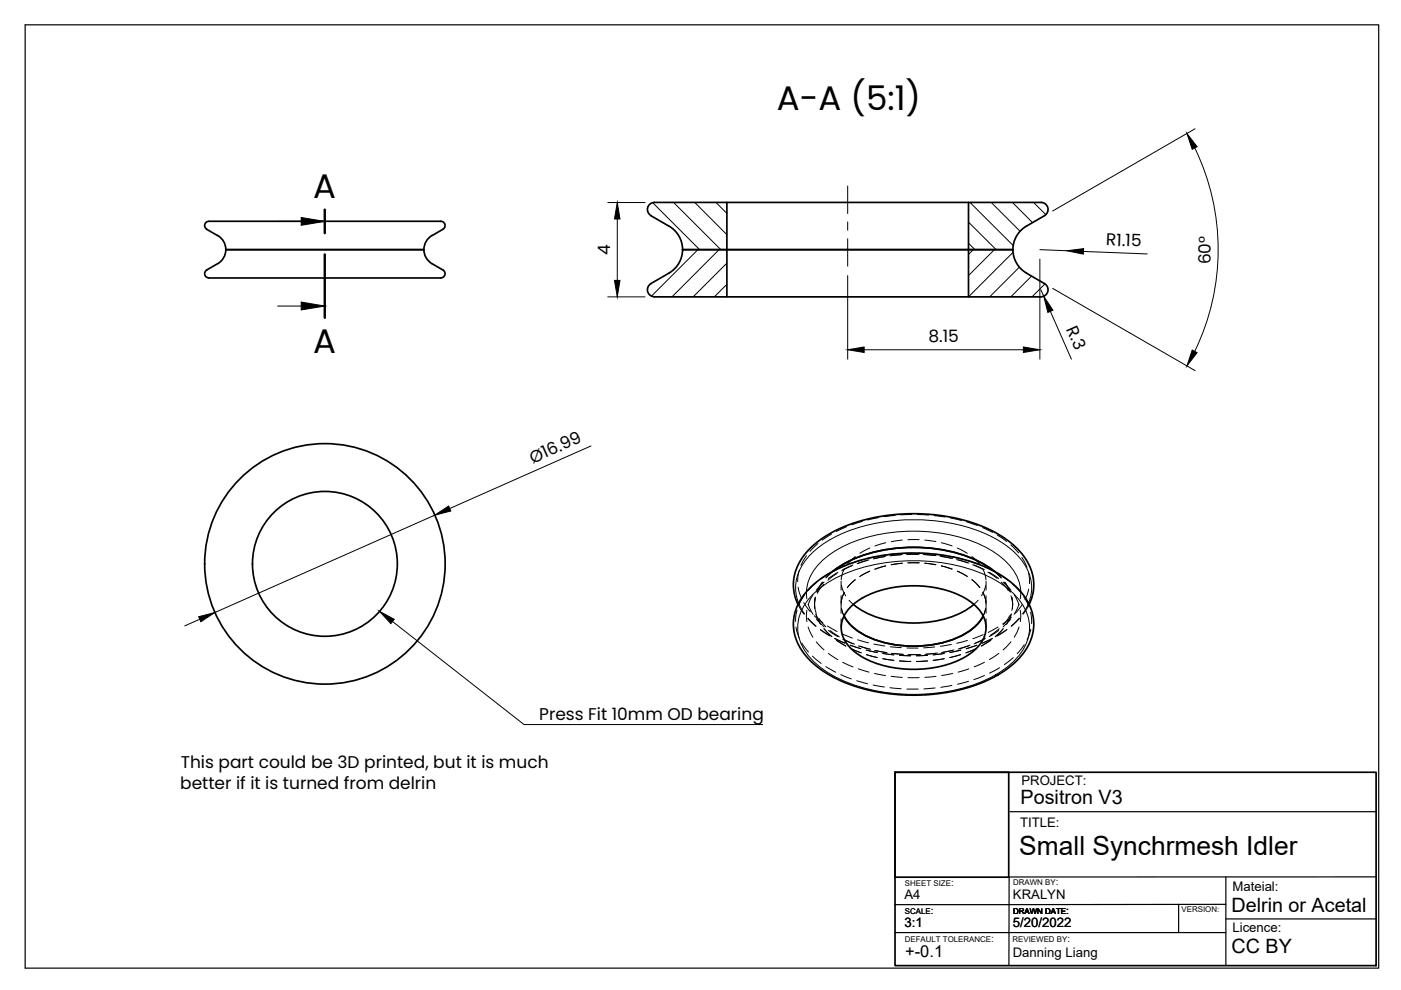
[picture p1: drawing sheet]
<svg xmlns="http://www.w3.org/2000/svg" width="297mm" height="210mm" viewBox="0 0 297 210" stroke-linecap="round" stroke-linejoin="round" font-family="sans-serif">
<!-- layer: Visible -->
<g fill="none" stroke="#000" stroke-width=".36">
<path d="M44.3 46.9h48.1a1.71 1.71 0 0 1 1.9 .7 .94 .94 0 0 1-.4 1 6.6 6.6 0 0 0-3.6 2.6 3.5 3.5 0 0 0 1.3 4.7l2.3 1.3a.95 .95 0 0 1 .3 1.3 .95 .95 0 0 1-1.1 .4h-48.8M44.3 46.9a.9 .9 0 0 0-.9 .7 .9 .9 0 0 0 .4 1l2.3 1.3M46.1 55.9l-2.3 1.3a.9 .9 0 0 0-.4 1.1 .9 .9 0 0 0 .9 .6M46.1 49.9a3.5 3.5 0 0 1 0 6M47.9 52.9h42M138 45.7l3.8 2.2a5.7 5.7 0 0 1 0 10l-3.8 2.2M138 45.7a1.49 1.49 0 0 1-.7-1.7 1.49 1.49 0 0 1 1.4-1.1h15.4v10h-9.4h9.4v10M154.1 52.9h51.2M154.1 42.9h51.2M205.3 52.9v10h15.4a1.51 1.51 0 0 0 1.5-1.1 1.51 1.51 0 0 0-.7-1.7M221.4 45.7l-3.8 2.2a5.7 5.7 0 0 0 0 10l3.8 2.2M221.5 45.7a1.49 1.49 0 0 0 .7-1.7 1.49 1.49 0 0 0-1.5-1.1h-15.4v10h9.4h-9.4"/>
<path d="M138 60.1a1.49 1.49 0 0 0-.7 1.7 1.49 1.49 0 0 0 1.5 1.1h66.5M169.2 128.2l-.7-1.8-.3-2 .1-1.7 .4-1.6 .7-1.7 .9-1.4 1.1-1.4 1.5-1.4 1.6-1.2 2.2-1.3 2.4-1.1 2.8-1 2.6-.7 3.1-.6 5.4-.4 4.1 .1 2.7 .3 5.1 1.1 3.3 1.1 2 1 2.2 1.2 1.6 1.2 1.3 1 1.4 1.5 1.3 2 .7 1.7 .4 1.9 .1 1.7-.4 1.9-.6 1.6M171.7 124.7l2.3-2 3.2-1.9 4.1-1.7 3.6-.9 3.9-.7 4.6-.2 4.6 .2 4.2 .6 3.9 1 3.6 1.5 3.3 1.9 2.4 1.9 1.7 2 1.4 2.5 .6 2.5v2.5l-.6 1.9-.6 1.2-1 1.6-1.5 1.7-3.2 2.4-4.3 2.2-2.9 1-2.5 .6-5.4 .8h-5.9l-5.7-.7-3.1-.7-2.4-.9-2.3-.9-2.1-1.1-1.6-1.1-1.7-1.3-1.1-1.1-1.4-1.9-.9-1.8-.6-1.9-.1-1.2 .1-1.9 .6-1.9 .7-1.5 .9-1.4zM176.6 121.1a27.8 27.8 0 0 1 17.1-5.1 28.4 28.4 0 0 1 17.1 5.1M179 130.6a12.1 12.1 0 0 0 7.4 5.3 24.4 24.4 0 0 0 18.2-1.5 9.8 9.8 0 0 0 3.9-3.8M180.6 128.4a20.3 20.3 0 0 1 13.9-4.2 19.7 19.7 0 0 1 12.3 4.2 5.9 5.9 0 0 1 0 9.3 20.3 20.3 0 0 1-13.9 4.2 19.7 19.7 0 0 1-12.3-4.2 5.9 5.9 0 0 1 0-9.3zM180.9 128.1a20.5 20.5 0 0 0 14.1 4 19.7 19.7 0 0 0 11.5-4"/>
<circle cx="68.9" cy="119.6" r="15.4"/>
<circle cx="68.9" cy="119.6" r="25.5"/>
</g>
<!-- layer: Hidden Narrow -->
<g fill="none" stroke="#000" stroke-width=".21">
<path d="M171 117.8l-1.2 2.1M173.4 115.2l-1.7 1.7M176.3 113.2l-2 1.3M179.2 119.9l-2.2 1M179.5 111.7l-2.2 1M180.8 119.8l-2.1 1M182.6 118.8l-2.3 .7M182.8 110.5l-2.2 .8M184.2 118.7l-2.3 .7M186.1 118l-2.3 .4M186.3 109.7l-2.3 .6M187.7 118l-2.3 .4"/>
<path d="M189.7 117.4l-2.4 .3M189.8 109.3l-2.4 .3M191.3 117.6l-2.4 .2M192.5 117.5h2.4M193.3 117.3l-2.4 .1M193.3 109.1l-2.3 .1M194.5 109.1l2.3 .1M194.5 117.3l2.4 .1M196.1 117.6l2.3 .2M198 109.3l2.4 .3M198.1 117.5l2.4 .3M199.6 118l2.4 .4"/>
<path d="M201.5 109.8l2.3 .6M201.7 118l2.3 .5M203.1 118.7l2.3 .7M205 110.7l2.2 .7M205.2 118.9l2.3 .7M206.5 119.8l2.2 1M208.3 111.9l2.1 1M211.5 113.5l1.9 1.3M214.3 115.5l1.7 1.7M216.7 118.2l1 2.1M168.8 133l.6 2.3M169 129.4l-.3 2.4"/>
<path d="M169.2 124.5l.7 2.3M169.3 127.9l1.3 2.2M169.4 121l-.3 2.3M170 136.3l1.4 2M170.4 127.8l1.4 1.9M170.6 126.2l-1.2 2.1M171 125.5l.1 1.5M171.1 129.4v2.4M171.3 131.1l1.7 1.7M171.3 132.9l1.1 2.2M171.4 128.1l1 2.2M172.3 139.1l1.8 1.6"/>
<path d="M172.4 126.1l-1.1 2.1M172.6 130.5l1.9 1.6M173 123.5l-1.7 1.7M173.1 136.1l1.6 1.7M173.1 131.2l1.6 1.7M173.9 133.5l2 1.3M174.7 123.4l-1.6 1.7M175.4 132.7l2.1 1.2M175.6 138.5l2 1.4M175.7 133.7l2 1.3M176 121.5l-2 1.3M177 135.4l2.2 .9"/>
<path d="M177.6 121.3l-2 1.4M178.5 134.4l2.2 .9M178.7 135.5l2.2 1M180.3 136.8l2.2 .7M181.8 135.7l2.3 .6M182 136.9l2.3 .7M183.7 137.8l2.3 .5M185.3 136.6l2.3 .4M185.4 137.9l2.4 .5M187.2 138.5l2.3 .3M188.8 137.1l2.3 .2M189 138.5l2.3 .2"/>
<path d="M190.7 138.9l2.4 .1M192.3 137.4h2.3M192.5 138.8h2.4M196.7 138.9l-2.4 .1M198.2 137.2l-2.4 .2M198.5 138.5l-2.4 .2M200.2 138.5l-2.4 .3M201.7 136.6l-2.3 .4M202 137.9l-2.4 .5M203.7 137.8l-2.3 .5M205.1 135.8l-2.3 .6M205.4 136.9l-2.3 .7"/>
<path d="M207.1 136.8l-2.2 .7M208.4 134.6l-2.2 .8M208.6 120.1l2.1 1M208.7 135.5l-2.2 1M209.8 121.3l2 1.4M210.4 135.4l-2.2 .9M211.6 133l-2.1 1.1M211.7 133.7l-2 1.3M211.8 138.5l-2 1.3M211.8 121.7l2 1.4M212.7 123.4l1.6 1.7M213.4 133.5l-1.9 1.3"/>
<path d="M214.3 131.2l-1.6 1.7M214.3 136.1l-1.6 1.7M214.4 130.8l-1.8 1.5M214.7 123.8l1.7 1.8M214.8 139.4l-1.9 1.5M215 126.1l1 2.1M216 128.1l-1 2.2M216 132.9l-1 2.2M216.1 131.1l-1.7 1.7M216.3 129.4v2.4M216.4 125.5l-.1 1.5M216.7 128.2l-1.4 1.8"/>
<path d="M217.1 126.5l1.1 2.2M217.2 136.7l-1.5 1.9M218.1 121.4l.2 2.4M218.1 127.9l-1.3 2.2M218.1 124.9l-.8 2.2M218.5 129.8l.2 2.4M218.5 133.4l-.7 2.3M175.1 141.3l2.1 1.2M178.3 143l2.2 .9M178.7 140.4l2.1 1M181.6 144.3l2.3 .7M182 141.8l2.3 .7"/>
<path d="M185.1 145.2l2.4 .5M185.4 142.8l2.3 .4M188.7 145.8l2.4 .2M188.9 143.4l2.4 .2M192.3 146.1h2.4M192.5 143.7h2.4M198.3 145.9l-2.4 .2M198.5 143.4l-2.4 .2M201.8 145.3l-2.3 .4M202 142.8l-2.4 .4M205.3 144.5l-2.3 .6M205.4 141.8l-2.3 .7"/>
<path d="M208.7 140.4l-2.2 1M208.7 143.2l-2.2 .9M211.9 141.6l-2.1 1.1"/>
</g>
<!-- layer: Hidden -->
<g fill="none" stroke="#000" stroke-width=".21">
<path d="M180.6 120l-2.1 1M181.3 118l-1.7 1.7M184 118.8l-2.3 .7M184.4 116.2l-2.1 1.1M187.5 118l-2.4 .5M187.8 120l-2.3 .7M187.8 115.1l-2.3 .7M191 117.6l-2.3 .2M191.3 119.4l-2.3 .3M191.3 114.5l-2.3 .3M192.5 119.3h2.4M194.6 117.5l-2.4 .1"/>
<path d="M194.9 114.4h-2.4M195.8 117.6l2.3 .2M196.1 119.4l2.3 .3M196.1 114.5l2.3 .3M199.3 117.9l2.4 .5M199.6 120l2.3 .7M199.6 115.1l2.3 .7M202.8 118.6l2.3 .7M203 116.2l2.1 1.1M206.1 118l1.6 1.7M206.2 119.7l2.2 1M169.2 128.2l1.3 2.1"/>
<path d="M171.2 131.2l1.8 1.6M172.9 126.6l-.2 2.4M172.9 126.9l-.2 1.6 .4 1.5M173 130.2l1 2.1M173.6 131.1l1.5 1.8M173.9 133.5l2 1.3M174.4 123.4l-1.2 2.1M174.7 123.9l-1.4 1.9M174.7 133.3l1.7 1.7M176 133.7l1.9 1.3M176.6 121.1l-1.5 1.4M177 135.4l2.1 1"/>
<path d="M177.3 135.7l2 1.3M177.4 121.6l-1.9 1.4M178.3 123.2v1.9M178.3 126.3v3.7M178.3 131.2v1.9M178.4 129l.5 1.6M178.4 124.1l.3 1.1 .6 1.1M179 135.6l2.2 1M179 125.6l-.5 1.1-.1 1.2M179 120.7l-.5 1.3-.1 1M180 127.3l.9 .9M180.2 136.8l2.3 .7"/>
<path d="M180.4 137.5l2.2 .9M181.3 122.9l-1.7 1.7M182.3 137l2.3 .7M183.7 137.9l2.3 .5M183.7 138.8l2.3 .6M184.4 121.1l-2.1 1.1M185.7 138l2.4 .4M187.2 138.5l2.3 .3M187.2 139.7l2.3 .3M189.3 138.5l2.3 .2M190.7 139h2.4M195.2 138.8h-2.4"/>
<path d="M196.7 139h-2.4M198.8 138.5l-2.4 .2M200.2 139.7l-2.4 .3M200.2 138.5l-2.4 .3M202.2 137.8l-2.3 .5M203 121.1l2.1 1.1M203.7 138.8l-2.3 .6M203.7 137.9l-2.3 .5M205.7 136.8l-2.3 .7M206.1 122.9l1.6 1.7M207 137.5l-2.2 .9M207.1 136.8l-2.2 .8"/>
<path d="M207.4 127.3l-.9 .9M208.4 125.6l.5 1.1 .1 1.1M208.4 120.7l.5 1.3 .1 1M208.9 135.3l-2.1 1M209 129l-.6 1.6M209 124.1l-.3 1.1-.6 1.1M209.1 123.2v1.9M209.1 126.3v3.7M209.1 131.2v1.9M209.4 121.3l2 1.3M210.1 135.7l-2 1.3M210.4 135.4l-2.2 1"/>
<path d="M210.8 121.1l1.5 1.4M211.9 133.3l-1.9 1.4M212.3 123.4l1.5 1.9M212.7 133.3l-1.7 1.7M213 123.4l1.2 2.1M213.5 133.5l-2.1 1.3M214.1 130.5l-1.4 2M214.3 126.3l.4 1.6-.2 1.5M214.4 130.2l-1 2.1M214.5 126.7l.2 2.3M216.2 131.1l-1.8 1.7M218.2 128.2l-1.3 2"/>
<path d="M190.7 140.1l2.4 .1M196.7 140.1l-2.4 .1"/>
</g>
<!-- layer: Visible Narrow -->
<path d="M169.3 127.9a9.2 9.2 0 0 1 2.3-10.1 26.4 26.4 0 0 1 14.4-6.9 39.6 39.6 0 0 1 25 3.3 14.5 14.5 0 0 1 7.4 7.9 8.5 8.5 0 0 1-.3 5.8M171 125.5a11.2 11.2 0 0 1 6.1-8.7 35 35 0 0 1 24.9-3.3 22.9 22.9 0 0 1 11.9 6.1 9.3 9.3 0 0 1 2.5 5.9M172.1 126.3a26.3 26.3 0 0 1 14.7-6.9 38.5 38.5 0 0 1 24.3 3.6 13.8 13.8 0 0 1 7 8.1 9.9 9.9 0 0 1-4 9.9 31.5 31.5 0 0 1-19.4 6.2 35 35 0 0 1-20-5.1 11.9 11.9 0 0 1-5.6-8.4 9.7 9.7 0 0 1 3-7.4z" fill="none" stroke="#000" stroke-width=".21"/>
<!-- layer: Border -->
<path d="M5.3 5.3h287v200h-287z" fill="none" stroke="#000" stroke-width=".25"/>
<!-- layer: TitleBlock -->
<path d="M189.8 163.7h102v41h-102zM189.8 163.7h24.1v22.3h-24.1z" fill="none" stroke="#000" stroke-width=".36"/>
<path d="M214.1 172.1h77.7M189.8 197.7h70.1M249.9 191.7v6M259.9 194.8h31.9M259.9 185.9v18.8M259.9 191.7l-70.1 .1M291.8 185.9h-77.8l-.1 18.8" fill="none" stroke="#000" stroke-width=".25"/>
<!-- layer: Dimensions -->
<g fill="none" stroke="#000" stroke-width=".21">
<path d="M253.3 31.4a49.3 49.3 0 0 1 0 43.1M253.4 27.3l-30.2 17.4M128.9 42.9h7.9M130.9 46.4v13.1M179.7 58.4v17.8M220.5 54.9v21.3M220.5 52.9l5.7 .3M229.7 53.3l13.5 .5M128.9 62.9h7.9M183.2 74.2h33.8M220.7 61.4l.6 1.4M222.7 66l4.5 10.2"/>
<path d="M223.2 61.1l30.2 17.5M125.3 94.5l-29.9 13.3M92.2 109.2l-46.6 20.7M42.4 131.3l-3.2 1.4"/>
</g>
<path d="M251.7 28.3l2.1 2.8-1 .6zM130.3 59.5h1.1l-.5 3.4zM130.9 42.9l.5 3.5h-1.1zM226.2 53.2l3.5-.5v1.2zM179.7 74.2l3.5-.6v1.1zM217 73.6l3.5 .6-3.5 .5zM221.3 62.8l1.9 3-1 .4zM252.8 74.2l1 .6-2.1 2.8zM92.2 109.2l2.9-1.9 .5 1zM42.1 130.8l3.5-.9-3 1.9z" fill="#000" stroke="#000" stroke-width=".21"/>
<!-- layer: Annotations -->
<path d="M63.9 46.1l5 .8-5 .9zM63.9 64l5 .9-5 .8zM80.5 129.6l3.1 1.7-.7 .9z" fill="#000" stroke="#000" stroke-width=".21"/>
<path d="M58.9 46.9h5M58.9 64.9h5M83.2 131.8l27.9 21.8h50.6" fill="none" stroke="#000" stroke-width=".21"/>
<!-- layer: Hatching -->
<g fill="none" stroke="#000" stroke-width=".21">
<path d="M138.4 43l9.9 9.9M142.8 42.9l10 10M147.3 42.9l6.8 6.9M148 52.9l-9.9 9.9M151.8 42.9l2.3 2.3M152.5 52.9l-10 10M154.1 55.8l-7.1 7.1M205.3 51.6l1.4 1.3M205.3 47.1l5.9 5.8M205.7 42.9l9.1 9.1M206.4 52.9l-1.1 1.1M210.2 42.9l6.1 6.1"/>
<path d="M210.8 52.9l-5.5 5.6M214.7 42.9l4.2 4.3M214.8 53.5l-9.5 9.4M216.1 56.7l-6.3 6.2M218.7 58.6l-4.4 4.3M219.2 42.9l2.5 2.6M154.1 60.3l-2.7 2.6M221.5 60.2l-2.7 2.7"/>
</g>
<!-- layer: Annotations -->
<path d="M68.9 53.9v13.5M68.9 44.4v5" fill="none" stroke="#000" stroke-width=".51"/>
<!-- layer: Center Lines -->
<path d="M179.7 39.4v5.9M179.7 47v1.8M179.7 50.6v5.8" fill="none" stroke="#000" stroke-width=".21"/>
<g font-size="7.2">
<text x="164.7" y="23.3">A-A (5:1)</text>
<text x="66.4" y="41.9">A</text>
<text x="66.4" y="74.9">A</text>
</g>
<text font-size="5.6" x="216.1" y="181.2">Small Synchrmesh Idler</text>
<g font-size="4.2">
<text x="216.4" y="170.6">Positron V3</text>
<text x="261.1" y="193.3">Delrin or Acetal</text>
<text x="261.1" y="202.1">CC BY</text>
</g>
<g font-size="3.6">
<text x="234.5" y="52" transform="rotate(2 234.5 52)">R1.15</text>
<text x="129.4" y="54.1" transform="rotate(-90 129.4 54.1)">4</text>
<text x="256.8" y="56" transform="rotate(-90 256.8 56)">60°</text>
<text x="226" y="69.7" transform="rotate(66 226 69.7)">R.3</text>
<text x="196.9" y="72.6">8.15</text>
<text x="112.9" y="98.4" transform="rotate(-24 112.9 98.4)">Ø16.99</text>
<text x="114.3" y="152.6">Press Fit 10mm OD bearing</text>
<text x="38.2" y="167.3">better if it is turned from delrin</text>
<text x="38.4" y="162.9">This part could be 3D printed, but it is much</text>
</g>
<text font-size="3.5" x="191.9" y="202.9">+-0.1</text>
<g font-size="2.8">
<text x="216.6" y="166.5">PROJECT:</text>
<text x="216.3" y="175.4">TITLE:</text>
<text x="191.7" y="190.6">A4</text>
<text x="214.8" y="190.6">KRALYN</text>
<text x="261.3" y="188.9">Mateial:</text>
<text x="191.7" y="196.6">3:1</text>
<text x="214.7" y="196.6">5/20/2022</text>
<text x="261.3" y="197.6">Licence:</text>
<text x="214.7" y="203">Danning Liang</text>
</g>
<g font-size="2.1">
<text x="201.6" y="187.9">:</text>
<text x="223.8" y="187.6">:</text>
<text x="197.4" y="193.7">:</text>
<text x="226.1" y="193.7">:</text>
<text x="210.1" y="199.7">:</text>
<text x="226.3" y="199.8">:</text>
</g>
<g font-size="1.7">
<text x="191.9" y="187.9">SHEET SIZE</text>
<text x="214.8" y="187.6">DRAWN BY</text>
<text x="191.9" y="193.7">SCALE</text>
<text x="214.8" y="193.7">DRAWN DATE</text>
<text x="250.5" y="193.4">VERSION:</text>
<text x="191.8" y="199.7">DEFAULT TOLERANCE</text>
<text x="214.7" y="199.8">REVIEWED BY</text>
</g>
</svg>
